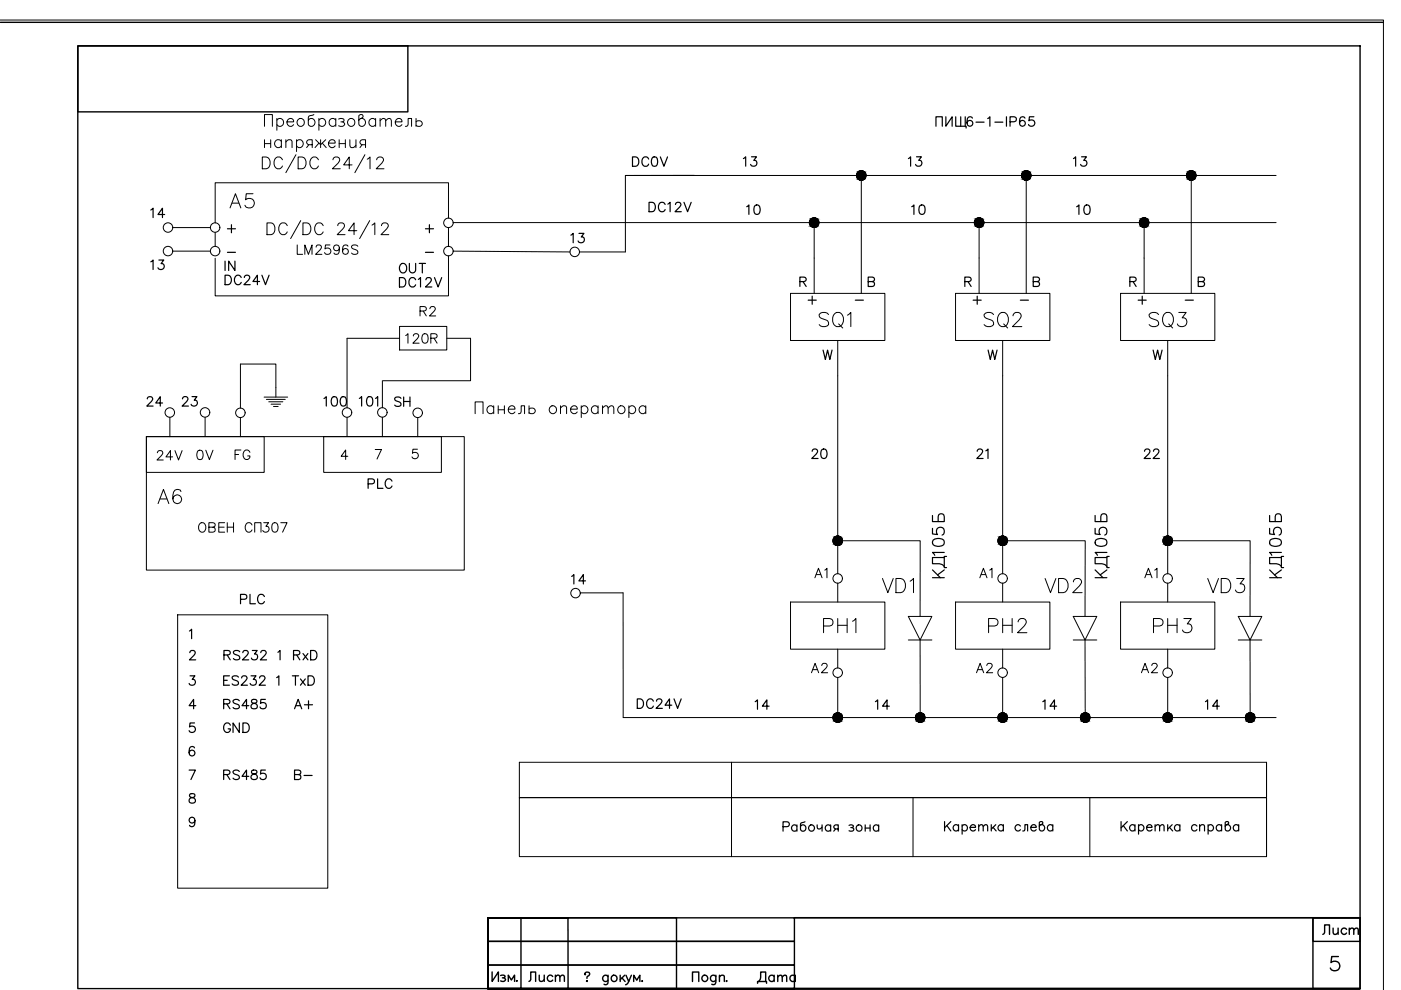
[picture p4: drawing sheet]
<svg xmlns="http://www.w3.org/2000/svg" width="297mm" height="210mm" viewBox="0 0 297 210" stroke-linecap="round" stroke-linejoin="round" font-family="sans-serif">
<g fill="none" stroke="#000" stroke-width=".3">
<path d="M.1 4.7h293.2M16.5 9.7h271.9v199.9h-271.9zM16.5 9.7h70v14h-70zM103.4 194.6h17v15h-17h7.1v-15h-7.1v15v-15h40v15h-40zM103.4 199.6h65v5h-65zM103.4 194.6h65v5h-65zM278.4 194.6h10v15h-10zM278.4 194.6h10v5h-10zM103.4 209.6v-5h65v5h-65h185M146.8 208.1v-2h1.4v2M151.8 207a.64 .64 0 0 0-1 0 .64 .64 0 0 0 0 .9 .64 .64 0 0 0 1-.1M151.8 206.8v1.5a.53 .53 0 0 1-.3 .5 .53 .53 0 0 1-.6-.1"/>
<path d="M152.5 207.2l.5-.4 .5 .1 .1 1.2M152.5 206.8v1.3M154.1 207.9l-.1 .1h.1M283.8 202.8h-1.5l-.1 1.3a1.06 1.06 0 0 1 1.6 0 1.06 1.06 0 0 1-.2 1.6 1.06 1.06 0 0 1-1.5-.5"/>
<circle cx="149.4" cy="207.4" r=".66"/>
</g>
<path d="M168.4 194.6h120" fill="none" stroke="#000" stroke-width=".36"/>
<g fill="none" stroke="#000" stroke-width=".21">
<path d="M.1 4.2h293.2v205.7M55.6 33.3h.8a1.34 1.34 0 0 1 .9 1.2 1.34 1.34 0 0 1-.9 1.3h-.8zM56.1 26.8v-2.5h1.6v2.5M58.7 25.5a.79 .79 0 0 1 1.2-.1 .79 .79 0 0 1 0 1.1 .79 .79 0 0 1-1.2-.1M58.7 25.1v2.5M59.9 33.9a.91 .91 0 0 0-1.1-.6 .91 .91 0 0 0-.7 .9 1.08 1.08 0 0 0 .2 1.2 1.08 1.08 0 0 0 1.2 .3l.4-.5M60.8 25.8h1.5a.73 .73 0 0 0-.9-.7 .73 .73 0 0 0-.6 1 .76 .76 0 0 0 .6 .7 .76 .76 0 0 0 .9-.4M62.7 32.8l-2.1 3.8M63.2 33.3h.9a1.34 1.34 0 0 1 .8 1.2 1.34 1.34 0 0 1-.8 1.3h-.9zM66.6 24.3l-1.1 .4-.1 1.6a.79 .79 0 0 0 1.2 .2 .79 .79 0 0 0-.2-1.3 .71 .71 0 0 0-1 .3M67.5 33.9a.93 .93 0 0 0-1-.6 .93 .93 0 0 0-.8 .9 1.1 1.1 0 0 0 .3 1.2 1.1 1.1 0 0 0 1.1 .3l.4-.5M67.6 25.5a.8 .8 0 0 1 1.2-.1 .8 .8 0 0 1 0 1.1 .8 .8 0 0 1-1.2-.1"/>
<path d="M67.6 25.1v2.5M70.6 33.9l.2-.5 .8-.1a.61 .61 0 0 1 .3 .9l-1.4 1.6h1.6M71.2 25.5a.79 .79 0 0 0-1.2-.1 .79 .79 0 0 0 0 1.1 .79 .79 0 0 0 1.2-.1M71.2 25.1v1.7M71.8 25.2a.82 .82 0 0 1 1.2 .3l-.1 .2-.6 .1M72.6 25.8a.47 .47 0 0 1 .4 .4 .47 .47 0 0 1-.1 .5l-.3 .1-.8-.1M74.6 35h-1.7l1.1-1.7v2.5M76.5 25.1a.82 .82 0 0 1 1 1 .82 .82 0 0 1-1.3 .5l-.1-2.1 .3-.2h.4l.2 .4-.1 .2-.8 .6M77.4 32.8l-2.2 3.8M77.9 33.8l.6-.5v2.5M79.6 25.5a.79 .79 0 0 0-1.1-.1 .79 .79 0 0 0 0 1.1 .79 .79 0 0 0 1.1-.1M79.6 25.1v1.7"/>
<path d="M79.9 33.9l.1-.4a.79 .79 0 0 1 1.2 0 .77 .77 0 0 1-.3 1.1l-1.1 1.2h1.6M80.6 25.6l.6-.5 .5 .1 .1 1.6M80.6 25.1v1.7M81.8 25.6l.6-.5 .5 .1 .1 1.6M83.8 25.8h1.4a.73 .73 0 0 0-.8-.7 .73 .73 0 0 0-.6 1 .76 .76 0 0 0 .6 .7 .76 .76 0 0 0 .8-.4M85.9 26.8l.5-.1 .1-1.6h.8v1.7M88.2 25.8a.68 .68 0 0 1 1-.1 .68 .68 0 0 1 .1 1 .8 .8 0 0 1-1.1-.1M88.2 25.1v1.7M182.6 37.2v25M217.6 37.2v25M252.6 37.2v25M270.6 37.2h-138v16.2h-9.7"/>
<path d="M36.6 48.3h8M36.6 53.2h8M45.6 49.2v3.1M56.6 47.3h.9a1.34 1.34 0 0 1 .8 1.2 1.34 1.34 0 0 1-.8 1.3h-.9zM60.9 47.9a.93 .93 0 0 0-1.1-.6 .93 .93 0 0 0-.7 .9 1.1 1.1 0 0 0 .3 1.2 1.1 1.1 0 0 0 1.1 .2l.4-.4M63.8 46.8l-2.2 3.8M64.2 47.3h.9a1.34 1.34 0 0 1 .8 1.2 1.34 1.34 0 0 1-.8 1.3h-.9zM68.5 47.9a.93 .93 0 0 0-1-.6 .93 .93 0 0 0-.8 .9 1.1 1.1 0 0 0 .3 1.2 1.1 1.1 0 0 0 1.2 .2l.3-.4M71.6 47.9l.2-.5 .8-.1a.61 .61 0 0 1 .3 .9l-1.4 1.6h1.7M75.7 48.9h-1.8l1.2-1.6v2.5M78.4 46.8l-2.2 3.8M78.9 47.7l.6-.4v2.5"/>
<path d="M80.9 47.9l.1-.4a.79 .79 0 0 1 1.2 0 .75 .75 0 0 1-.2 1l-1.2 1.3h1.6M95.1 46.2v-7.5h-49.5v8.6M95.1 54.2v8.5h-49.5v-7.9M95.1 48.3v4M96.1 47.2h174.5M96.1 53.2l24.8 .2M172.6 47.2v15M207.6 47.2v15M242.6 47.2v15M84.7 69.2h10v5h-10zM84.7 71.7h-11.1v14.8M94.7 71.7h5.1v9h-18.6"/>
<path d="M167.6 62.2h20v10h-20zM177.6 72.2v49.5M202.6 62.2h20v10h-20zM212.6 72.2v49.5M237.6 62.2h20v10h-20zM247.6 72.2v49.5M31 92.6h67.4v28.3h-67.4zM31 92.6h25v7.6h-25zM36 88.5v4.1M43.5 88.5v4.1M51 88.5v4.1M56 84.2h5"/>
<path d="M56.5 84.7h4M57 85.2h3M57.5 85.7h2M58 86.2h1M58.5 84.2v-7h-7.5v9.3M68.6 92.6h25v7.6h-25zM73.6 88.5v4.1M73.8 96.7h-1.5l1-1.3v2M79.6 95.3h1.3l-1 2M81.1 80.7v5.8M81.1 88.5v4.1M88.5 95.2h-.9l-.2 .9a.71 .71 0 0 1 1.1 0 .71 .71 0 0 1-.1 1 .71 .71 0 0 1-1-.2"/>
<path d="M88.6 88.5v4.1M177.6 114.7h17.5v16M212.6 114.7h17.5l-.1 16M247.6 114.7h17.5l-.1 16M37.7 130.4h31.8v57.9h-31.8zM123 125.7h9.1v26.4h138.5M167.6 127.6h20v10h-20zM177.6 123.6v4M177.6 137.6v4M192.6 130.7h5l-2.5 5zM192.6 135.7h5M195.1 135.7v16.4"/>
<path d="M202.6 127.6h20v10h-20zM212.6 123.6v4M212.6 137.6v4M227.5 130.7h5l-2.5 5zM227.5 135.7h5M230 135.7l.1 16.4M237.6 127.6h20v10h-20zM247.6 123.6v4M247.6 137.6v4M262.5 130.7h5l-2.5 5zM262.5 135.7h5M265 135.7l.1 16.4"/>
<path d="M177.6 143.7v8.4M212.6 143.7v8.4M247.6 143.7v8.4M110.1 161.6h158.4v7.5h-158.4zM110.1 169.1h158.4v12.5h-158.4zM155.1 161.6v20M193.6 169.1v12.5M231.1 169.1v12.5M268.5 161.6v20"/>
<circle cx="63.7" cy="25.9" r=".82"/>
<circle cx="74.4" cy="25.9" r=".82"/>
<circle cx="182.6" cy="37.2" r="1.01"/>
<circle cx="217.6" cy="37.2" r="1.01"/>
<circle cx="252.6" cy="37.2" r="1.01"/>
<circle cx="35.6" cy="48.2" r="1.01"/>
<circle cx="35.6" cy="53.2" r="1.01"/>
<circle cx="45.6" cy="48.2" r="1.01"/>
<circle cx="45.6" cy="53.2" r="1.01"/>
<circle cx="95.1" cy="47.2" r="1.01"/>
<circle cx="95.1" cy="53.2" r="1.01"/>
<circle cx="121.9" cy="53.4" r="1.01"/>
<circle cx="172.6" cy="47.2" r="1.01"/>
<circle cx="207.6" cy="47.2" r="1.01"/>
<circle cx="242.6" cy="47.2" r="1.01"/>
<circle cx="51" cy="87.5" r="1.01"/>
<circle cx="177.6" cy="114.6" r="1.01"/>
<circle cx="212.6" cy="114.6" r="1.01"/>
<circle cx="247.6" cy="114.6" r="1.01"/>
<circle cx="122" cy="125.8" r="1.01"/>
<circle cx="177.6" cy="122.6" r="1.01"/>
<circle cx="212.6" cy="122.6" r="1.01"/>
<circle cx="247.6" cy="122.6" r="1.01"/>
<circle cx="177.6" cy="142.6" r="1.01"/>
<circle cx="177.6" cy="152.1" r="1.01"/>
<circle cx="195.1" cy="152.1" r="1.01"/>
<circle cx="212.6" cy="152.1" r="1.01"/>
<circle cx="212.6" cy="142.6" r="1.01"/>
<circle cx="230.1" cy="152.1" r="1.01"/>
<circle cx="247.6" cy="142.6" r="1.01"/>
<circle cx="247.6" cy="152.1" r="1.01"/>
<circle cx="265" cy="152.1" r="1.01"/>
</g>
<g fill="#000" stroke="#000" stroke-width=".21">
<path d="M182.5 36.2l.4 .1zM182.3 36.3h.6z"/>
<path d="M182.3 36.3h.8zM182.2 36.3h.9z"/>
<path d="M182.3 38.2h.6zM182.3 38.2h.4z"/>
<path d="M182.2 36.3l1 .1zM182 36.4h1.2z"/>
<path d="M182.2 38.1h.9zM182.2 38.1l.7 .1z"/>
<path d="M182 36.4l1.4 .1-.2-.1zM181.9 36.5l.1-.1 1.4 .1z"/>
<path d="M182 38h1.2zM182 38l1.1 .1z"/>
<path d="M181.9 36.5l1.6 .2-.1-.2zM181.9 36.5l1.6 .2h-1.7z"/>
<path d="M181.9 37.9l1.3 .1 .2-.1zM181.9 37.9l1.3 .1h-1.2z"/>
<path d="M181.8 36.7l1.7 .1v-.1zM181.8 36.7l1.7 .1h-1.8z"/>
<path d="M181.8 37.7l1.6 .2 .1-.2zM181.8 37.7l1.6 .2h-1.5z"/>
<path d="M181.7 36.8l1.9 .2-.1-.2zM181.7 36.8l1.9 .2h-2z"/>
<path d="M181.7 37.6l1.8 .1v-.1zM181.7 37.6l1.8 .1h-1.7z"/>
<path d="M181.6 37l2 .2v-.2zM181.6 37l2 .2h-2z"/>
<path d="M181.6 37.4l1.9 .2 .1-.2zM181.6 37.4l1.9 .2h-1.8z"/>
<path d="M181.6 37.2l2 .2v-.2zM181.6 37.2l2 .2h-2z"/>
<path d="M217.5 36.2l.4 .1zM217.3 36.3h.6z"/>
<path d="M217.3 36.3h.7zM217.1 36.3h.9z"/>
<path d="M217.3 38.2h.6zM217.3 38.2h.4z"/>
<path d="M217.1 36.3l1.1 .1zM217 36.4h1.2z"/>
<path d="M217.1 38.1h.9zM217.1 38.1l.8 .1z"/>
<path d="M217 36.4l1.3 .1-.1-.1zM217 36.4l1.3 .1h-1.4z"/>
<path d="M217 38h1.2zM217 38l1 .1z"/>
<path d="M216.9 36.5l1.5 .2-.1-.2zM216.9 36.5l1.5 .2h-1.7z"/>
<path d="M216.9 37.9l1.3 .1 .1-.1zM216.9 37.9l1.3 .1h-1.2z"/>
<path d="M216.7 36.7l1.8 .1-.1-.1zM216.7 36.7l1.8 .1h-1.9z"/>
<path d="M216.7 37.7l1.6 .2 .1-.2zM216.7 37.7l1.6 .2h-1.4z"/>
<path d="M216.6 36.8l2 .2-.1-.2zM216.6 36.8l2 .2h-2z"/>
<path d="M216.6 37.6l1.8 .1 .1-.1zM216.6 37.6l1.8 .1h-1.7z"/>
<path d="M216.6 37l2 .2v-.2zM216.6 37l2 .2h-2z"/>
<path d="M216.6 37.4l1.9 .2 .1-.2zM216.6 37.4l1.9 .2h-1.9z"/>
<path d="M216.6 37.2l2 .2v-.2zM216.6 37.2l2 .2h-2z"/>
<path d="M252.5 36.2l.3 .1zM252.3 36.3h.5z"/>
<path d="M252.3 36.3h.7zM252.1 36.3h.9z"/>
<path d="M252.3 38.2h.5zM252.3 38.2h.4z"/>
<path d="M252.1 36.3l1.1 .1zM252 36.4h1.2z"/>
<path d="M252.1 38.1h.9zM252.1 38.1l.7 .1z"/>
<path d="M252 36.4l1.3 .1-.1-.1zM251.8 36.5l.2-.1 1.3 .1z"/>
<path d="M252 38h1.2zM252 38l1 .1z"/>
<path d="M251.8 36.5l1.6 .2-.1-.2zM251.8 36.5l1.6 .2h-1.7z"/>
<path d="M251.8 37.9l1.4 .1 .1-.1zM251.8 37.9l1.4 .1h-1.2z"/>
<path d="M251.7 36.7l1.8 .1-.1-.1zM251.7 36.7l1.8 .1h-1.9z"/>
<path d="M251.7 37.7l1.6 .2 .1-.2zM251.7 37.7l1.6 .2h-1.5z"/>
<path d="M251.6 36.8l2 .2-.1-.2zM251.6 36.8l2 .2h-2z"/>
<path d="M251.6 37.6l1.8 .1 .1-.1zM251.6 37.6l1.8 .1h-1.7z"/>
<path d="M251.6 37l2 .2v-.2zM251.6 37l2 .2h-2z"/>
<path d="M251.6 37.2l2 .2v-.2zM251.6 37.2l2 .2h-2z"/>
<path d="M251.6 37.4l1.9 .2 .1-.2zM251.6 37.4l1.9 .2h-1.9z"/>
<path d="M172.5 46.2h.4zM172.3 46.2h.6z"/>
<path d="M172.3 46.2l.8 .1zM172.2 46.3h.9z"/>
<path d="M172.3 48.2h.6zM172.3 48.2h.4z"/>
<path d="M172.2 46.3l1 .1zM172 46.4h1.2z"/>
<path d="M172.2 48.1h.9zM172.2 48.1l.7 .1z"/>
<path d="M172 46.4l1.3 .1-.1-.1zM172 46.4l1.3 .1h-1.4z"/>
<path d="M172 48h1.2zM172 48l1.1 .1z"/>
<path d="M171.9 46.5l1.6 .2-.2-.2zM171.9 46.5l1.6 .2h-1.7z"/>
<path d="M171.9 47.9l1.3 .1 .1-.1zM171.9 47.9l1.3 .1h-1.2z"/>
<path d="M171.8 46.7l1.8 .1-.1-.1zM171.8 46.7l1.8 .1h-1.9z"/>
<path d="M171.8 47.7l1.5 .2 .2-.2zM171.8 47.7l1.5 .2h-1.4z"/>
<path d="M171.7 46.8l1.9 .2v-.2zM171.7 46.8l1.9 .2h-2z"/>
<path d="M171.7 47.6l1.8 .1 .1-.1zM171.7 47.6l1.8 .1h-1.7z"/>
<path d="M171.6 47l2 .2v-.2zM171.6 47l2 .2h-2z"/>
<path d="M171.6 47.4l2 .2v-.2zM171.6 47.4l2 .2h-1.9z"/>
<path d="M171.6 47.2l2 .2v-.2zM171.6 47.2l2 .2h-2z"/>
<path d="M207.5 46.2h.4zM207.3 46.2h.6z"/>
<path d="M207.3 46.2l.7 .1zM207.1 46.3h.9z"/>
<path d="M207.3 48.2h.6zM207.3 48.2h.4z"/>
<path d="M207.1 46.3l1.1 .1zM207 46.4h1.2z"/>
<path d="M207.1 48.1h.9zM207.1 48.1l.8 .1z"/>
<path d="M207 46.4l1.3 .1-.1-.1zM206.8 46.5l.2-.1 1.3 .1z"/>
<path d="M207 48h1.2zM207 48l1 .1z"/>
<path d="M206.8 46.5l1.6 .2-.1-.2zM206.8 46.5l1.6 .2h-1.7z"/>
<path d="M206.8 47.9l1.4 .1 .1-.1zM206.8 47.9l1.4 .1h-1.2z"/>
<path d="M206.7 46.7l1.8 .1-.1-.1zM206.7 46.7l1.8 .1h-1.8z"/>
<path d="M206.7 47.7l1.6 .2 .1-.2zM206.7 47.7l1.6 .2h-1.5z"/>
<path d="M206.7 46.8l1.9 .2-.1-.2zM206.7 46.8l1.9 .2h-2z"/>
<path d="M206.7 47.6l1.7 .1 .1-.1zM206.7 47.6l1.7 .1h-1.7z"/>
<path d="M206.6 47l2 .2v-.2zM206.6 47l2 .2h-2z"/>
<path d="M206.6 47.2l2 .2v-.2zM206.6 47.2l2 .2h-2z"/>
<path d="M206.6 47.4l1.9 .2 .1-.2zM206.6 47.4l1.9 .2h-1.8z"/>
<path d="M242.5 46.2h.4zM242.3 46.2h.6z"/>
<path d="M242.3 46.2l.7 .1zM242.1 46.3h.9z"/>
<path d="M242.3 48.2h.6zM242.3 48.2h.4z"/>
<path d="M242.1 46.3l1.1 .1zM242 46.4h1.2z"/>
<path d="M242.1 48.1h.9zM242.1 48.1l.8 .1z"/>
<path d="M242 46.4l1.3 .1-.1-.1zM242 46.4l1.3 .1h-1.5z"/>
<path d="M242 48h1.2zM242 48l1 .1z"/>
<path d="M241.8 46.5l1.6 .2-.1-.2zM241.8 46.5l1.6 .2h-1.7z"/>
<path d="M241.8 47.9l1.4 .1 .1-.1zM241.8 47.9l1.4 .1h-1.2z"/>
<path d="M241.7 46.7l1.8 .1-.1-.1zM241.7 46.7l1.8 .1h-1.9z"/>
<path d="M241.7 47.7l1.6 .2 .1-.2zM241.7 47.7l1.6 .2h-1.5z"/>
<path d="M241.6 46.8l2 .2-.1-.2zM241.6 46.8l2 .2h-2z"/>
<path d="M241.6 47.6l1.8 .1 .1-.1zM241.6 47.6l1.8 .1h-1.7z"/>
<path d="M241.6 47l2 .2v-.2zM241.6 47l2 .2h-2z"/>
<path d="M241.6 47.4l1.9 .2 .1-.2zM241.6 47.4l1.9 .2h-1.9z"/>
<path d="M241.6 47.2l2 .2v-.2zM241.6 47.2l2 .2h-2z"/>
<path d="M177.5 113.7h.4zM177.3 113.7h.6z"/>
<path d="M177.3 113.7l.8 .1zM177.2 113.8h.9z"/>
<path d="M177.3 115.6h.6zM177.3 115.6h.4z"/>
<path d="M177.2 113.8l1 .1zM177 113.9h1.2z"/>
<path d="M177.2 115.6h.9zM177.2 115.6h.7z"/>
<path d="M177 113.9l1.4 .1-.2-.1zM177 113.9l1.4 .1h-1.5z"/>
<path d="M177 115.5h1.2zM177 115.5l1.1 .1z"/>
<path d="M176.9 114l1.6 .1-.1-.1zM176.9 114l1.6 .1h-1.8z"/>
<path d="M176.9 115.3l1.3 .2 .2-.2zM176.9 115.3l1.3 .2h-1.2z"/>
<path d="M176.7 114.1l1.8 .2v-.2zM176.7 114.1l1.8 .2h-1.8z"/>
<path d="M176.7 115.2l1.7 .1 .1-.1zM176.7 115.2l1.7 .1h-1.5z"/>
<path d="M176.7 114.3l1.9 .2-.1-.2zM176.7 114.3l1.9 .2h-2z"/>
<path d="M176.7 115l1.8 .2v-.2zM176.7 115l1.8 .2h-1.8z"/>
<path d="M176.6 114.5l2 .2v-.2zM176.6 114.5l2 .2h-2z"/>
<path d="M176.6 114.8l1.9 .2 .1-.2zM176.6 114.8l1.9 .2h-1.8z"/>
<path d="M176.6 114.7l2 .1v-.1zM176.6 114.7l2 .1h-2z"/>
<path d="M212.5 113.7h.4zM212.3 113.7h.6z"/>
<path d="M212.3 113.7l.7 .1zM212.1 113.8h.9z"/>
<path d="M212.3 115.6h.6zM212.3 115.6h.4z"/>
<path d="M212.1 113.8l1.1 .1zM212 113.9h1.2z"/>
<path d="M212.1 115.6h.9zM212.1 115.6h.8z"/>
<path d="M212 113.9l1.3 .1-.1-.1zM211.8 114l.2-.1 1.3 .1z"/>
<path d="M212 115.5h1.2zM212 115.5l1 .1z"/>
<path d="M211.8 114l1.6 .1-.1-.1zM211.8 114l1.6 .1h-1.7z"/>
<path d="M211.8 115.3l1.4 .2 .1-.2zM211.8 115.3l1.4 .2h-1.2z"/>
<path d="M211.7 114.1l1.8 .2-.1-.2zM211.7 114.1l1.8 .2h-1.8z"/>
<path d="M211.7 115.2l1.6 .1 .1-.1zM211.7 115.2l1.6 .1h-1.5z"/>
<path d="M211.7 114.3l1.9 .2-.1-.2zM211.7 114.3l1.9 .2h-2z"/>
<path d="M211.7 115l1.7 .2 .1-.2zM211.7 115l1.7 .2h-1.7z"/>
<path d="M211.6 114.5l2 .2v-.2zM211.6 114.5l2 .2h-2z"/>
<path d="M211.6 114.8l1.9 .2 .1-.2zM211.6 114.8l1.9 .2h-1.8z"/>
<path d="M211.6 114.7l2 .1v-.1zM211.6 114.7l2 .1h-2z"/>
<path d="M247.5 113.7h.3zM247.3 113.7h.5z"/>
<path d="M247.3 113.7l.7 .1zM247.1 113.8h.9z"/>
<path d="M247.3 115.6h.5zM247.3 115.6h.4z"/>
<path d="M247.1 113.8l1.1 .1zM247 113.9h1.2z"/>
<path d="M247.1 115.6h.9zM247.1 115.6h.7z"/>
<path d="M247 113.9l1.3 .1-.1-.1zM246.8 114l.2-.1 1.3 .1z"/>
<path d="M247 115.5h1.2zM247 115.5l1 .1z"/>
<path d="M246.8 114l1.6 .1-.1-.1zM246.8 114l1.6 .1h-1.7z"/>
<path d="M246.8 115.3l1.4 .2 .1-.2zM246.8 115.3l1.4 .2h-1.2z"/>
<path d="M246.7 114.1l1.8 .2-.1-.2zM246.7 114.1l1.8 .2h-1.9z"/>
<path d="M246.7 115.2l1.6 .1 .1-.1zM246.7 115.2l1.6 .1h-1.5z"/>
<path d="M246.6 114.3l1.9 .2v-.2zM246.6 114.3l1.9 .2h-1.9z"/>
<path d="M246.6 115l1.8 .2 .1-.2zM246.6 115l1.8 .2h-1.7z"/>
<path d="M246.6 114.5l2 .2-.1-.2zM246.6 114.5l2 .2h-2z"/>
<path d="M246.6 114.8l1.9 .2v-.2zM246.6 114.8l1.9 .2h-1.9z"/>
<path d="M246.6 114.7l1.9 .1 .1-.1zM246.6 114.7l1.9 .1h-1.9z"/>
<path d="M177.5 151.1l.4 .1zM177.3 151.2h.6z"/>
<path d="M177.3 151.2h.8zM177.2 151.2h.9z"/>
<path d="M177.3 153.1h.6zM177.3 153.1h.4z"/>
<path d="M177.2 151.2l1 .1zM177 151.3h1.2z"/>
<path d="M177.2 153h.9zM177.2 153l.7 .1z"/>
<path d="M177 151.3l1.4 .2-.2-.2zM177 151.3l1.4 .2h-1.5z"/>
<path d="M177 152.9h1.2zM177 152.9l1.1 .1z"/>
<path d="M176.9 151.5l1.6 .1-.1-.1zM176.9 151.5l1.6 .1h-1.8z"/>
<path d="M176.9 152.8l1.3 .1 .2-.1zM176.9 152.8l1.3 .1h-1.2z"/>
<path d="M176.7 151.6l1.8 .2v-.2zM176.7 151.6l1.8 .2h-1.8z"/>
<path d="M176.7 152.7l1.7 .1 .1-.1zM176.7 152.7l1.7 .1h-1.5z"/>
<path d="M176.7 151.8l1.9 .1-.1-.1zM176.7 151.8l1.9 .1h-2z"/>
<path d="M176.7 152.5l1.8 .2v-.2zM176.7 152.5l1.8 .2h-1.8z"/>
<path d="M176.6 151.9l2 .2v-.2zM176.6 151.9l2 .2h-2z"/>
<path d="M176.6 152.3l1.9 .2 .1-.2zM176.6 152.3l1.9 .2h-1.8z"/>
<path d="M176.6 152.1l2 .2v-.2zM176.6 152.1l2 .2h-2z"/>
<path d="M195 151.1l.4 .1zM194.8 151.2h.6z"/>
<path d="M194.8 151.2h.7zM194.7 151.2h.8z"/>
<path d="M194.8 153.1h.6zM194.8 153.1h.4z"/>
<path d="M194.7 151.2l1 .1zM194.5 151.3h1.2z"/>
<path d="M194.7 153h.8zM194.7 153l.7 .1z"/>
<path d="M194.5 151.3l1.3 .2-.1-.2zM194.4 151.5l.1-.2 1.3 .2z"/>
<path d="M194.5 152.9h1.2zM194.5 152.9l1 .1z"/>
<path d="M194.4 151.5l1.5 .1-.1-.1zM194.4 151.5l1.5 .1h-1.6z"/>
<path d="M194.4 152.8l1.3 .1 .1-.1zM194.4 152.8l1.3 .1h-1.2z"/>
<path d="M194.3 151.6l1.7 .2-.1-.2zM194.3 151.6l1.7 .2h-1.8z"/>
<path d="M194.3 152.7l1.5 .1 .1-.1zM194.3 152.7l1.5 .1h-1.4z"/>
<path d="M194.2 151.8l1.9 .1-.1-.1zM194.2 151.8l1.9 .1h-2z"/>
<path d="M194.2 152.5l1.7 .2 .1-.2zM194.2 152.5l1.7 .2h-1.6z"/>
<path d="M194.1 151.9l2 .2v-.2zM194.1 151.9l2 .2h-2z"/>
<path d="M194.1 152.3l1.9 .2 .1-.2zM194.1 152.3l1.9 .2h-1.8z"/>
<path d="M194.1 152.1l2 .2v-.2zM194.1 152.1l2 .2h-2z"/>
<path d="M212.5 151.1l.4 .1zM212.3 151.2h.6z"/>
<path d="M212.3 151.2h.7zM212.1 151.2h.9z"/>
<path d="M212.3 153.1h.6zM212.3 153.1h.4z"/>
<path d="M212.1 151.2l1.1 .1zM212 151.3h1.2z"/>
<path d="M212.1 153h.9zM212.1 153l.8 .1z"/>
<path d="M212 151.3l1.3 .2-.1-.2zM211.8 151.5l.2-.2 1.3 .2z"/>
<path d="M212 152.9h1.2zM212 152.9l1 .1z"/>
<path d="M211.8 151.5l1.6 .1-.1-.1zM211.8 151.5l1.6 .1h-1.7z"/>
<path d="M211.8 152.8l1.4 .1 .1-.1zM211.8 152.8l1.4 .1h-1.2z"/>
<path d="M211.7 151.6l1.8 .2-.1-.2zM211.7 151.6l1.8 .2h-1.8z"/>
<path d="M211.7 152.7l1.6 .1 .1-.1zM211.7 152.7l1.6 .1h-1.5z"/>
<path d="M211.7 151.8l1.9 .1-.1-.1zM211.7 151.8l1.9 .1h-2z"/>
<path d="M211.7 152.5l1.7 .2 .1-.2zM211.7 152.5l1.7 .2h-1.7z"/>
<path d="M211.6 151.9l2 .2v-.2zM211.6 151.9l2 .2h-2z"/>
<path d="M211.6 152.3l1.9 .2 .1-.2zM211.6 152.3l1.9 .2h-1.8z"/>
<path d="M211.6 152.1l2 .2v-.2zM211.6 152.1l2 .2h-2z"/>
<path d="M230 151.1l.4 .1zM229.8 151.2h.6z"/>
<path d="M229.8 151.2h.7zM229.6 151.2h.9z"/>
<path d="M229.8 153.1h.6zM229.8 153.1h.4z"/>
<path d="M229.6 151.2l1.1 .1zM229.5 151.3h1.2z"/>
<path d="M229.6 153h.9zM229.6 153l.8 .1z"/>
<path d="M229.5 151.3l1.3 .2-.1-.2zM229.5 151.3l1.3 .2h-1.5z"/>
<path d="M229.5 152.9h1.2zM229.5 152.9l1 .1z"/>
<path d="M229.3 151.5l1.6 .1-.1-.1zM229.3 151.5l1.6 .1h-1.7z"/>
<path d="M229.3 152.8l1.4 .1 .1-.1zM229.3 152.8l1.4 .1h-1.2z"/>
<path d="M229.2 151.6l1.8 .2-.1-.2zM229.2 151.6l1.8 .2h-1.8z"/>
<path d="M229.2 152.7l1.6 .1 .1-.1zM229.2 152.7l1.6 .1h-1.5z"/>
<path d="M229.2 151.8l1.9 .1-.1-.1zM229.2 151.8l1.9 .1h-2z"/>
<path d="M229.2 152.5l1.7 .2 .1-.2zM229.2 152.5l1.7 .2h-1.7z"/>
<path d="M229.1 151.9l2 .2v-.2zM229.1 151.9l2 .2h-2z"/>
<path d="M229.1 152.3l1.9 .2 .1-.2zM229.1 152.3l1.9 .2h-1.8z"/>
<path d="M229.1 152.1l2 .2v-.2zM229.1 152.1l2 .2h-2z"/>
<path d="M247.5 151.1l.3 .1zM247.3 151.2h.5z"/>
<path d="M247.3 151.2h.7zM247.1 151.2h.9z"/>
<path d="M247.3 153.1h.5zM247.3 153.1h.4z"/>
<path d="M247.1 151.2l1.1 .1zM247 151.3h1.2z"/>
<path d="M247.1 153h.9zM247.1 153l.7 .1z"/>
<path d="M247 151.3l1.3 .2-.1-.2zM246.8 151.5l.2-.2 1.3 .2z"/>
<path d="M247 152.9h1.2zM247 152.9l1 .1z"/>
<path d="M246.8 151.5l1.6 .1-.1-.1zM246.8 151.5l1.6 .1h-1.7z"/>
<path d="M246.8 152.8l1.4 .1 .1-.1zM246.8 152.8l1.4 .1h-1.2z"/>
<path d="M246.7 151.6l1.8 .2-.1-.2zM246.7 151.6l1.8 .2h-1.9z"/>
<path d="M246.7 152.7l1.6 .1 .1-.1zM246.7 152.7l1.6 .1h-1.5z"/>
<path d="M246.6 151.8l1.9 .1v-.1zM246.6 151.8l1.9 .1h-1.9z"/>
<path d="M246.6 152.5l1.8 .2 .1-.2zM246.6 152.5l1.8 .2h-1.7z"/>
<path d="M246.6 151.9l2 .2-.1-.2zM246.6 151.9l2 .2h-2z"/>
<path d="M246.6 152.3l1.9 .2v-.2zM246.6 152.3l1.9 .2h-1.9z"/>
<path d="M246.6 152.1l1.9 .2 .1-.2zM246.6 152.1l1.9 .2h-1.9z"/>
<path d="M265 151.1l.3 .1zM264.8 151.2h.5z"/>
<path d="M264.8 151.2h.7zM264.6 151.2h.9z"/>
<path d="M264.8 153.1h.5zM264.8 153.1h.4z"/>
<path d="M264.6 151.2l1.1 .1zM264.5 151.3h1.2z"/>
<path d="M264.6 153h.9zM264.6 153l.7 .1z"/>
<path d="M264.5 151.3l1.3 .2-.1-.2zM264.3 151.5l.2-.2 1.3 .2z"/>
<path d="M264.5 152.9h1.2zM264.5 152.9l1 .1z"/>
<path d="M264.3 151.5l1.6 .1-.1-.1zM264.3 151.5l1.6 .1h-1.7z"/>
<path d="M264.3 152.8l1.4 .1 .1-.1zM264.3 152.8l1.4 .1h-1.2z"/>
<path d="M264.2 151.6l1.8 .2-.1-.2zM264.2 151.6l1.8 .2h-1.9z"/>
<path d="M264.2 152.7l1.6 .1 .1-.1zM264.2 152.7l1.6 .1h-1.5z"/>
<path d="M264.1 151.8l2 .1-.1-.1zM264.1 151.8l2 .1h-2z"/>
<path d="M264.1 152.5l1.8 .2 .1-.2zM264.1 152.5l1.8 .2h-1.7z"/>
<path d="M264.1 151.9l2 .2v-.2zM264.1 151.9l2 .2h-2z"/>
<path d="M264.1 152.3l1.9 .2 .1-.2zM264.1 152.3l1.9 .2h-1.9z"/>
<path d="M264.1 152.1l2 .2v-.2zM264.1 152.1l2 .2h-2z"/>
</g>
<g fill="none" stroke="#000" stroke-width=".25">
<path d="M92.1 58.9l.8 1.9 .7-1.9M169.6 59.7l1.1-.1 .2-.5-.2-.3h-.3h-.8v1.9M170.3 59.7l.6 1M184.1 59.7l1.1-.1 .2-.3-.1-.4-.4-.1h-.8v1.9h.8a.52 .52 0 0 0 .5-.5 .52 .52 0 0 0-.5-.5M204.6 59.7l1.1-.1 .2-.3-.1-.4-.4-.1h-.8v1.9M205.2 59.7l.7 1M219.1 59.7l1.1-.1 .2-.3-.2-.5h-1.1v1.9h.8a.52 .52 0 0 0 .5-.5 .52 .52 0 0 0-.5-.5M239.6 59.7l1.1-.1 .2-.3-.1-.4-.4-.1h-.8v1.9M240.2 59.7l.7 1M254 59.7l1.2-.1 .2-.3-.2-.5h-1.2v1.9h.9a.52 .52 0 0 0 .5-.5 .52 .52 0 0 0-.5-.5M244.5 74.2l.4 2 .5-2 .5 2 .5-2M40.2 133.8l.4-.4v2"/>
<path d="M41.2 158.6a.58 .58 0 0 0-.5-.3 .58 .58 0 0 0-.5 .4 1.2 1.2 0 0 0 .5 1.6 .62 .62 0 0 0 .6-.6 .62 .62 0 0 0-.5-.7 .62 .62 0 0 0-.7 .6M40.3 168.4a.38 .38 0 0 0 .2 .6 .72 .72 0 0 1 .8 .3 .72 .72 0 0 1-.1 .9 .79 .79 0 0 1-1.1-.3 .77 .77 0 0 1 .9-.9 .4 .4 0 0 0 .2-.6zM41.3 173.9a.62 .62 0 0 1-.8 .5 .62 .62 0 0 1-.3-.9 .62 .62 0 0 1 1 .1 1.88 1.88 0 0 1-.2 1.6 .58 .58 0 0 1-.8-.2M166 175.3h.9a.52 .52 0 0 0 .5-.5 .52 .52 0 0 0-.5-.6h-.9v2M169 175.2a.64 .64 0 0 0-1-.1 .64 .64 0 0 0 0 .9 .64 .64 0 0 0 1 0M169 174.9v1.3M170.7 174.2l-.9 .3-.1 1.3a.63 .63 0 0 0 1 .2 .63 .63 0 0 0 0-1 .63 .63 0 0 0-1 .2M173.3 174.9v.8l.2 .1h.3l.5-.4M174.3 174.9v1.3M176.1 175.2a.64 .64 0 0 0-.9-.1 .64 .64 0 0 0 0 .9 .64 .64 0 0 0 .9 0M176.1 174.9v1.3M177.2 175.8l-.4 .4"/>
<path d="M177.7 175.8l-.7-.1-.2-.3 .1-.3 .3-.2h.5v1.3M180 175a.65 .65 0 0 1 1 .2l-.1 .2-.5 .1M180.7 175.5a.38 .38 0 0 1 .3 .5 .74 .74 0 0 1-1 .1M183.4 175.6h1.1M183.4 174.9v1.3M184.5 174.9v1.3M186.3 175.2a.64 .64 0 0 0-.9-.1 .64 .64 0 0 0 0 .9 .64 .64 0 0 0 .9 0M186.3 174.9v1.3M200.3 174.2v2M200.8 175l.8 1.2M201.6 174.2l-1.3 1.3M203.2 175.1a.64 .64 0 0 0-.9 0 .64 .64 0 0 0 0 .9 .64 .64 0 0 0 .9-.1"/>
<path d="M203.2 174.9v1.3M204 175.1a.63 .63 0 0 1 .9 0 .63 .63 0 0 1 0 .9 .63 .63 0 0 1-.9-.1M204 174.9v2M205.7 175.4h1.1a.61 .61 0 0 0-.8-.5 .61 .61 0 0 0-.2 1 .61 .61 0 0 0 1 0M207.5 175.2l.5-.3 .4 .1 .1 1.2M207.5 174.9v1.3M208.5 175.2l.4-.3 .4 .1 .1 1.2M210.2 174.9v1.3M210.6 175.4l.6 .8M211.1 174.9l-.9 .9M212.7 175.1a.64 .64 0 0 0-.9 0 .64 .64 0 0 0 0 .9 .64 .64 0 0 0 .9-.1M212.7 174.9v1.3"/>
<path d="M216.4 175.1a.64 .64 0 0 0-1 0 .64 .64 0 0 0 0 .9 .64 .64 0 0 0 1-.1M216.8 176.2l.4-.1 .1-1.2h.6v1.3M218.6 175.4h1.1a.62 .62 0 0 0-.9-.5 .62 .62 0 0 0-.2 1 .62 .62 0 0 0 1.1 0M220.7 174.9a.65 .65 0 0 1 .8 .3 .65 .65 0 0 1-.3 .9 .65 .65 0 0 1-.8-.3v-1.4l.5-.2 .2 .3-.1 .2-.6 .4M223.2 175.1a.64 .64 0 0 0-.9 0 .64 .64 0 0 0 0 .9 .64 .64 0 0 0 .9-.1M223.2 174.9v1.3M237.7 174.2v2M238.2 175l.8 1.2M239 174.2l-1.3 1.3M240.6 175.1a.64 .64 0 0 0-.9 0 .64 .64 0 0 0 0 .9 .64 .64 0 0 0 .9-.1M240.6 174.9v1.3M241.4 175.1a.64 .64 0 0 1 .9 0 .64 .64 0 0 1 0 .9 .64 .64 0 0 1-.9-.1"/>
<path d="M241.4 174.9v2M243.1 175.4h1.1a.62 .62 0 0 0-.8-.5 .62 .62 0 0 0-.2 1 .62 .62 0 0 0 1 0M244.9 175.2l.5-.3 .4 .1 .1 1.2M244.9 174.9v1.3M245.9 175.2l.4-.3 .4 .1 .1 1.2M247.6 174.9v1.3M248 175.4l.6 .8M248.5 174.9l-.9 .9M250.2 175.1a.64 .64 0 0 0-1 0 .64 .64 0 0 0 0 .9 .64 .64 0 0 0 1-.1M250.2 174.9v1.3M253.8 175.1a.64 .64 0 0 0-1 0 .64 .64 0 0 0 0 .9 .64 .64 0 0 0 1-.1M254.3 175.2l.5-.3 .5 .1 .1 1.2"/>
<path d="M254.3 174.9v1.3M256.1 175.1a.64 .64 0 0 1 1 0 .64 .64 0 0 1 0 .9 .64 .64 0 0 1-1-.1M256.1 174.9v2M259 175.1a.64 .64 0 0 0-.9 0 .64 .64 0 0 0 0 .9 .64 .64 0 0 0 .9-.1M259 174.9v1.3M260.1 174.9a.65 .65 0 0 1 .8 .3 .65 .65 0 0 1-.3 .9 .65 .65 0 0 1-.8-.3v-1.4l.5-.2 .2 .3-.1 .2-.6 .4M262.6 175.1a.64 .64 0 0 0-.9 0 .64 .64 0 0 0 0 .9 .64 .64 0 0 0 .9-.1M262.6 174.9v1.3"/>
<circle cx="172" cy="175.5" r=".66"/>
<circle cx="182.1" cy="175.5" r=".66"/>
</g>
<g font-size="7.1">
<text x="172.9" y="70.9">SQ1</text>
<text x="207.8" y="70.9">SQ2</text>
<text x="242.7" y="70.9">SQ3</text>
</g>
<g font-size="6.6">
<text x="99.8" y="89.6">Панель оператора</text>
<text x="186.3" y="127">VD1</text>
<text x="220.8" y="127">VD2</text>
<text x="255.1" y="127">VD3</text>
<text x="173.6" y="135.5">PH1</text>
<text x="208.8" y="135.5">PH2</text>
<text x="243.8" y="135.5">PH3</text>
</g>
<g font-size="6.2">
<text x="55" y="33.5">напряжения</text>
<text x="48" y="45.2">A5</text>
<text x="32.5" y="108">A6</text>
<text x="201.8" y="123.8" transform="rotate(-90 201.8 123.8)">КД105Б</text>
<text x="236.4" y="123.8" transform="rotate(-90 236.4 123.8)">КД105Б</text>
<text x="273.4" y="123.8" transform="rotate(-90 273.4 123.8)">КД105Б</text>
</g>
<text font-size="5.7" x="123.1" y="209.9">докум.</text>
<g font-size="5.3">
<text x="197.6" y="28.2">ПИЩ6-1-IP65</text>
<text x="136.9" y="46.2">DC12V</text>
<text x="51.2" y="58.6" transform="rotate(-90 51.2 58.6)">IN</text>
<text x="84" y="59.3">OUT</text>
<text x="46.9" y="61.7">DC24V</text>
<text x="85" y="74.1">120R</text>
<text x="173.6" y="77.6">W</text>
<text x="208.5" y="77.6">W</text>
<text x="30.3" y="87.5">24</text>
<text x="37.7" y="87.5">23</text>
<text x="67.7" y="87.5">100</text>
<text x="75.1" y="87.5">101</text>
<text x="82.9" y="87.5">SH</text>
<text x="32.5" y="98.8">24V</text>
<text x="40.9" y="98.8">0V</text>
<text x="49" y="98.8">FG</text>
<text x="171.1" y="98.4">20</text>
<text x="206.4" y="98.4">21</text>
<text x="241.7" y="98.4">22</text>
<text x="77.3" y="104.8">PLC</text>
<text x="171.8" y="123.8">A1</text>
<text x="206.7" y="123.8">A1</text>
<text x="242" y="123.8">A1</text>
<text x="39.2" y="141.1">2 RS232 1 RxD</text>
<text x="171.1" y="143.9">A2</text>
<text x="206" y="143.9">A2</text>
<text x="240.9" y="143.9">A2</text>
<text x="159.1" y="151.7">14</text>
<text x="184.9" y="151.7">14</text>
<text x="220.1" y="151.7">14</text>
<text x="254.7" y="151.7">14</text>
<text x="39.2" y="156.6">5 GND</text>
<text x="39.2" y="166.5">7 RS485 B-</text>
<text x="279.8" y="199.3">Лист</text>
<text x="159.8" y="209.5">Дата</text>
</g>
<g font-size="4.9">
<text x="133.3" y="36.3">DC0V</text>
<text x="156.6" y="36.3">13</text>
<text x="191.6" y="36.3">13</text>
<text x="226.8" y="36.3">13</text>
<text x="31" y="47.3">14</text>
<text x="157.3" y="46.6">10</text>
<text x="192.3" y="46.6">10</text>
<text x="227.5" y="46.6">10</text>
<text x="120.3" y="52.6">13</text>
<text x="31" y="58.2">13</text>
<text x="62.1" y="55">LM2596S</text>
<text x="170.4" y="65.6">+</text>
<text x="205.3" y="65.6">+</text>
<text x="88.2" y="68.1">R2</text>
<text x="41.3" y="113.9">ОВЕН СП307</text>
<text x="120.3" y="124.9">14</text>
<text x="50.1" y="129.1">PLC</text>
<text x="39.2" y="146.4">3 ES232 1 TxD</text>
<text x="39.2" y="151.3">4 RS485 A+</text>
<text x="134.1" y="151.3">DC24V</text>
<text x="103.4" y="209.2">Изм.</text>
<text x="111.1" y="209.2">Лист</text>
</g>
<g font-size="4.4">
<text x="47.3" y="50.4">+</text>
<text x="89.3" y="50.4">+</text>
</g>
<g font-size="2.6">
<text x="47.3" y="54.7">-</text>
<text x="89.3" y="54.7">-</text>
<text x="180.6" y="64.9">-</text>
<text x="215.5" y="64.9">-</text>
<text x="250.5" y="64.9">-</text>
</g>
</svg>
